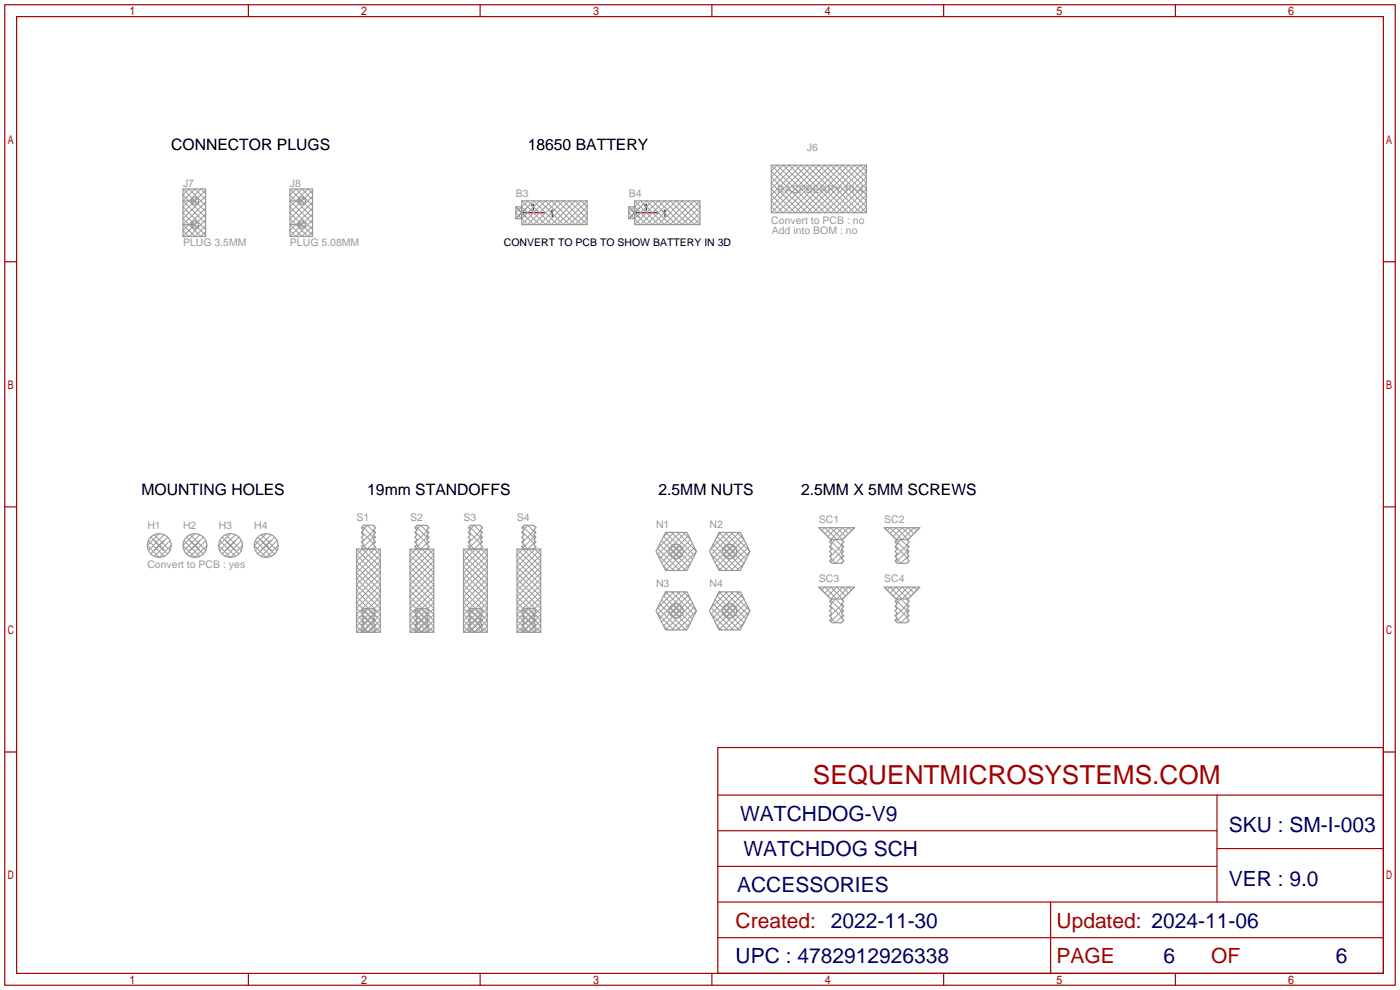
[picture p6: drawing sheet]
<svg xmlns="http://www.w3.org/2000/svg" width="299mm" height="212mm" viewBox="0 0 299 212" stroke-linecap="round" stroke-linejoin="round" font-family="sans-serif">
<g fill="none" stroke="#a10000" stroke-width=".25">
<path d="M1 1h297.2v209.6h-297.2zM3.6 3.6h292.1v204.4h-292.1zM53.1 1v2.6M102.6 1v2.6M152.1 1v2.6M201.7 1v2.6M251.2 1v2.6M1 55.9h2.6M295.7 55.9h2.5M1 108.3h2.6M295.7 108.3h2.5M153.4 159.8h142.3v48.2h-142.3z"/>
<path d="M1 160.7h2.6M153.4 169.9h142.3M153.4 177.5h106.7M260.1 169.9v22.9M295.7 160.7h2.5M153.4 185.2h106.7M153.4 192.8h142.3M224.5 192.8v15.2M260.1 181.4h35.6M53.1 208v2.6M102.6 208v2.6M152.1 208v2.6"/>
<path d="M153.4 200.4h142.3M201.7 208v2.6M251.2 208v2.6"/>
</g>
<g fill="none" stroke="#999" stroke-width=".21">
<path d="M164.8 36.6l1.3-1.3 10.2 10.2 8.9-8.9-1.3-1.3-10.2 10.2zM164.8 37.8l2.6-2.5 10.1 10.2 7.7-7.7-2.6-2.5-10.1 10.2zM164.8 39.1l3.9-3.8 10.1 10.2 6.4-6.4-3.8-3.8-10.2 10.2zM164.8 35.3l10.2 10.2 10.2-10.2M169.9 35.3l-5.1 5.1 5.1 5.1 10.2-10.2 5.1 5.1-5.1 5.1zM171.2 35.3l-6.4 6.4 3.9 3.8 10.1-10.2 6.4 6.4-3.8 3.8zM172.5 35.3l-7.7 7.6 2.6 2.6 10.1-10.2 7.7 7.6-2.6 2.6zM39.1 40.4l4.8 4.8M41 42.5l1.1 1.1M41 47.6l1.1 1.1M42 42.2l.3 .4M42 47.3l.3 .4"/>
<path d="M42.1 42.3l-1.1 1M42.1 47.4l-1.1 1M42.3 43.3l-.3 .3M42.3 48.3l-.3 .4M43.9 43.9l-3.5-3.5-1.3 1.3 4.8 4.8M43.9 42.7l-2.2-2.3-2.6 2.5 4.8 4.9M43.9 41.4l-1-1-3.8 3.8 4.8 4.8M43.9 40.6l-4.8 4.9 4.8 4.8M43.9 41.9l-4.8 4.8 3.8 3.8 1-1M43.9 43.2l-4.8 4.8 2.6 2.5 2.2-2.2M43.9 44.4l-4.8 4.9 1.3 1.2 3.5-3.5M43.9 45.7l-4.8 4.8"/>
<path d="M62 40.4l4.8 4.8M63.9 42.5l1 1.1M63.9 47.6l1 1.1M64.8 42.2l.4 .4M64.8 47.3l.4 .4M64.9 42.3l-1 1M64.9 47.4l-1 1M65.2 43.3l-.4 .3M65.2 48.3l-.4 .4M66.8 43.9l-3.6-3.5-1.2 1.3 4.8 4.8M66.8 42.7l-2.3-2.3-2.5 2.5 4.8 4.9M66.8 41.4l-1-1-3.8 3.8 4.8 4.8"/>
<path d="M66.8 40.6l-4.8 4.9 4.8 4.8M66.8 41.9l-4.8 4.8 3.8 3.8 1-1M66.8 43.2l-4.8 4.8 2.5 2.5 2.3-2.2M66.8 44.4l-4.8 4.9 1.2 1.2 3.6-3.5M66.8 45.7l-4.8 4.8M110.2 45.5l2.6-2.6 5.1 5.1 5-5.1 2.6 2.6-2.6 2.5-5-5.1-5.1 5.1zM110.2 46.7l3.8-3.8 5.1 5.1 5.1-5.1 1.3 1.3-3.8 3.8-5.1-5.1-5.1 5.1M111.5 42.9l5.1 5.1 5.1-5.1 3.8 3.8-1.3 1.3-5.1-5.1-5.1 5.1-3.8-3.8M111.5 44.2l3.8 3.8 5.1-5.1 5.1 5.1M125.5 42.9l-5.1 5.1-5.1-5.1-3.8 3.8M134.4 45.5l2.5-2.6 5.1 5.1 5.1-5.1 2.5 2.6-2.5 2.5-5.1-5.1-5.1 5.1zM134.4 46.7l3.8-3.8 5.1 5.1 5-5.1 1.3 1.3-3.8 3.8-5.1-5.1-5.1 5.1"/>
<path d="M135.6 42.9l5.1 5.1 5.1-5.1 3.8 3.8-1.3 1.3-5-5.1-5.1 5.1-3.8-3.8M135.6 44.2l3.8 3.8 5.1-5.1 5.1 5.1M149.6 42.9l-5.1 5.1-5.1-5.1-3.8 3.8M164.8 44.2l8.9-8.9 10.2 10.2 1.3-1.3-8.9-8.9-10.2 10.2zM164.8 45.5l10.2-10.2 10.2 10.2M31.7 115.5l3.4 3.4M32.2 114.8l3.6 3.6M33 114.3l3.4 3.3M34 114l-2.5 2.6 2.5 2.5 2.6-2.5M35.1 114.3l-3.4 3.3M35.8 114.8l-3.6 3.6M36.4 115.5l-3.4 3.4"/>
<path d="M39.3 115.5l3.4 3.4M39.9 114.8l3.6 3.6M40.6 114.3l3.4 3.3M41.7 114l-2.6 2.6 2.6 2.5 2.5-2.5M42.7 114.3l-3.4 3.3M43.5 114.8l-3.6 3.6M44 115.5l-3.4 3.4M47 115.5l3.3 3.4M47.5 114.8l3.6 3.6M48.2 114.3l3.4 3.3M49.3 114l-2.6 2.6 2.6 2.5 2.5-2.5M50.3 114.3l-3.3 3.3"/>
<path d="M51.1 114.8l-3.6 3.6M51.6 115.5l-3.4 3.4M54.6 115.5l3.3 3.4M55.1 114.8l3.6 3.6M55.9 114.3l3.3 3.3M56.9 114l-2.5 2.6 2.5 2.5 2.5-2.5M57.9 114.3l-3.3 3.3M58.7 114.8l-3.6 3.6M59.2 115.5l-3.3 3.4M76.2 118.6l1.3-1.3 3.8 3.9-5.1 5 5.1 5.1-3.8 3.8-1.3-1.2 5.1-5.1-5.1-5.1 5.1-5.1-1.3-1.3-3.8 3.9 5.1 5-5.1 5.1 3.8 3.8 1.3-1.2-5.1-5.1 5.1-5.1zM76.2 117.3l5.1 5.1-5.1 5.1 5.1 5.1-2.6 2.5-2.5-2.5 5.1-5.1-5.1-5.1 5.1-5.1M77.3 113.7l2.6 2.5"/>
<path d="M77.5 112.5l2.5 2.6M77.6 113.2l.9-.9 1.6 1.6M79.8 112.3l.5 .5M79.9 113.4l-2.6 2.6M80 114.6l-2.5 2.5M80.1 115.7l-1.6 1.6-.9-.8M80.3 116.8l-.5 .5M87.6 118.6l1.3-1.3 3.8 3.9-5.1 5 5.1 5.1-3.8 3.8-1.3-1.2 5.1-5.1-5.1-5.1 5.1-5.1-1.3-1.3-3.8 3.9 5.1 5-5.1 5.1 3.8 3.8 1.3-1.2-5.1-5.1 5.1-5.1zM87.6 117.3l5.1 5.1-5.1 5.1 5.1 5.1-2.5 2.5-2.6-2.5 5.1-5.1-5.1-5.1 5.1-5.1M88.8 113.7l2.5 2.5M88.9 112.5l2.5 2.6M89 113.2l.9-.9 1.7 1.6"/>
<path d="M91.2 112.3l.5 .5M91.3 113.4l-2.5 2.6M91.4 114.6l-2.5 2.5M91.6 115.7l-1.7 1.6-.9-.8M91.7 116.8l-.5 .5M99.1 117.3l5 5.1-5 5.1 5 5.1-2.5 2.5-2.5-2.5 5-5.1-5-5.1 5-5.1M100.2 113.7l2.5 2.5M100.3 117.3l-1.2 1.3 5 5.1-5 5.1 5 5.1-1.2 1.2-3.8-3.8 5-5.1-5-5 3.8-3.9 1.2 1.3-5 5.1 5 5.1-5 5.1 1.2 1.2 3.8-3.8-5-5.1 5-5zM100.3 112.5l2.6 2.6M100.5 113.2l.8-.9 1.7 1.6M102.6 112.3l.5 .5M102.7 113.4l-2.5 2.6"/>
<path d="M102.9 114.6l-2.6 2.5M103 115.7l-1.7 1.6-.8-.8M103.1 116.8l-.5 .5M110.5 117.3l5.1 5.1-5.1 5.1 5.1 5.1-2.6 2.5-2.5-2.5 5.1-5.1-5.1-5.1 5.1-5.1M111.6 113.7l2.6 2.5M111.8 117.3l-1.3 1.3 5.1 5.1-5.1 5.1 5.1 5.1-1.3 1.2-3.8-3.8 5.1-5.1-5.1-5 3.8-3.9 1.3 1.3-5.1 5.1 5.1 5.1-5.1 5.1 1.3 1.2 3.8-3.8-5.1-5.1 5.1-5zM111.8 112.5l2.5 2.6M111.9 113.2l.9-.9 1.6 1.6M114 112.3l.6 .5M114.2 113.4l-2.6 2.6M114.3 114.6l-2.5 2.5M114.4 115.7l-1.6 1.6-.9-.8"/>
<path d="M114.6 116.8l-.6 .5M140.5 118.4l3.5 3.5M140.5 117.2l4.8 4.7M141 116.3l5.6 5.6M141.4 115.5l5.8 5.7M141.8 114.6l5.8 5.8-1.6 1.5M142.2 113.8l5.8 5.7M142.7 113.8l-1 1M143 118.1l1.2 1.3M143.2 117.1l2.1 2.1M143.5 113.8l4.9 4.9M143.9 116.5l2 2-.7 .7"/>
<path d="M144 113.8l-3.5 3.5M144.2 116.4l-1.2 1.2M144.8 113.8l4 4.1-4 4M145.2 116.5l.7 .7M145.3 113.8l-4.8 4.7M145.3 116.6l-2.1 2M145.9 117.2l-2 2M146 113.8l1.6 1.5-5.8 5.8M146.6 113.8l-5.6 5.6M147.2 114.5l-5.8 5.7M148 116.2l-5.8 5.7M148.4 117l-4.9 4.9"/>
<path d="M151.9 118.4l3.5 3.5M152 117.2l4.7 4.7M152.4 116.3l5.6 5.6M152.8 115.5l5.8 5.7M153.2 114.6l5.8 5.8-1.5 1.5M153.7 113.8l5.7 5.7M154.2 113.8l-1 1M154.5 118.1l1.2 1.3M154.7 117.1l2 2.1M154.9 113.8l5 4.9M155.3 116.5l2 2-.7 .7M155.4 113.8l-3.5 3.5"/>
<path d="M155.7 116.4l-1.2 1.2M156.2 113.8l4.1 4.1-4.1 4M156.6 116.5l.7 .7M156.7 113.8l-4.7 4.7M156.7 116.6l-2 2M157.3 117.2l-2 2M157.5 113.8l1.5 1.5-5.8 5.8M158 113.8l-5.6 5.6M158.6 114.5l-5.8 5.7M159.4 116.2l-5.7 5.7M159.9 117l-5 4.9M175 112.8l2.5 2.5 2.6-2.5 1.3 1.2"/>
<path d="M175.6 113.4l.7-.6 2.5 2.5 2.6-2.5 .6 .6M176.9 114.7l1.9-1.9 1.9 1.9M177.4 116.7l2.6 2.6M177.5 115.6l2.6 2.5M177.7 116.2l.9-.9 1.6 1.7M179.8 115.3l.5 .5M180 116.5l-2.6 2.5M180.1 117.6l-2.6 2.5M180.2 118.7l-1.6 1.7-.9-.9M180.3 119.9l-.5 .5M182.6 112.8l-2.5 2.5-2.6-2.5-1.2 1.2M189 112.8l2.5 2.5 2.6-2.5 1.2 1.2"/>
<path d="M189.6 113.4l.6-.6 2.6 2.5 2.5-2.5 .7 .6M190.9 114.7l1.9-1.9 1.9 1.9M191.4 116.7l2.5 2.6M191.5 115.6l2.6 2.5M191.6 116.2l.9-.9 1.7 1.7M193.8 115.3l.5 .5M193.9 116.5l-2.5 2.5M194.1 117.6l-2.6 2.5M194.2 118.7l-1.7 1.7-.9-.9M194.3 119.9l-.5 .5M196.6 112.8l-2.5 2.5-2.6-2.5-1.3 1.2M76.2 135.1l5.1-5.1-5.1-5 5.1-5.1-2.6-2.6-2.5 2.6 5.1 5.1-5.1 5 5.1 5.1"/>
<path d="M77.3 131.4l2.6 2.6M77.5 130.3l2.5 2.5M77.6 130.9l.9-.9 1.6 1.7M79.8 130l.5 .6M79.9 131.2l-2.6 2.5M80 132.3l-2.5 2.6M80.1 133.5l-1.6 1.6-.9-.9M80.3 134.6l-.5 .5M87.6 135.1l5.1-5.1-5.1-5 5.1-5.1-2.5-2.6-2.6 2.6 5.1 5.1-5.1 5 5.1 5.1M88.8 131.4l2.5 2.6M88.9 130.3l2.5 2.5M89 130.9l.9-.9 1.7 1.7"/>
<path d="M91.2 130l.5 .6M91.3 131.2l-2.5 2.5M91.4 132.3l-2.5 2.6M91.6 133.5l-1.7 1.6-.9-.9M91.7 134.6l-.5 .5M99.1 135.1l5-5.1-5-5 5-5.1-2.5-2.6-2.5 2.6 5 5.1-5 5 5 5.1M100.2 131.4l2.5 2.6M100.3 130.3l2.6 2.5M100.5 130.9l.8-.9 1.7 1.7M102.6 130l.5 .6M102.7 131.2l-2.5 2.5M102.9 132.3l-2.6 2.6"/>
<path d="M103 133.5l-1.7 1.6-.8-.9M103.1 134.6l-.5 .5M110.5 135.1l5.1-5.1-5.1-5 5.1-5.1-2.6-2.6-2.5 2.6 5.1 5.1-5.1 5 5.1 5.1M111.6 131.4l2.6 2.6M111.8 130.3l2.5 2.5M111.9 130.9l.9-.9 1.6 1.7M114 130l.6 .6M114.2 131.2l-2.6 2.5M114.3 132.3l-2.5 2.6M114.4 133.5l-1.6 1.6-.9-.9M114.6 134.6l-.6 .5M140.5 131.1l3.5 3.5"/>
<path d="M140.5 129.9l4.8 4.7M141 129l5.6 5.6M141.4 128.2l5.8 5.7M141.7 120.9l1 1M141.7 133.6l1 1M141.8 127.3l5.8 5.8-1.6 1.5M142.2 126.5l5.8 5.7M142.7 126.5l-1 1M143 130.8l1.2 1.3M143.2 129.8l2.1 2.1M143.5 126.5l4.9 4.9M143.9 129.2l2 2"/>
<path d="M144 126.5l-3.5 3.5M144.2 129.1l-1.2 1.2M144.8 126.5l4 4.1-4 4M145.2 129.2l.7 .7M145.3 126.5l-4.8 4.7M145.3 129.3l-2.1 2M145.9 131.2l-.7 .7M145.9 129.9l-2 2M146 126.5l1.6 1.5-5.8 5.8M146.6 126.5l-5.6 5.6M147.2 127.2l-5.8 5.7M148 128.9l-5.8 5.7"/>
<path d="M148.4 129.7l-4.9 4.9M151.9 131.1l3.5 3.5M152 129.9l4.7 4.7M152.4 129l5.6 5.6M152.8 128.2l5.8 5.7M153.2 120.9l1 1M153.2 133.6l1 1M153.2 127.3l5.8 5.8-1.5 1.5M153.7 126.5l5.7 5.7M154.2 126.5l-1 1M154.5 130.8l1.2 1.3M154.7 129.8l2 2.1"/>
<path d="M154.9 126.5l5 4.9M155.3 129.2l2 2M155.4 126.5l-3.5 3.5M155.7 129.1l-1.2 1.2M156.2 126.5l4.1 4.1-4.1 4M156.6 129.2l.7 .7M156.7 126.5l-4.7 4.7M156.7 129.3l-2 2M157.3 131.2l-.7 .7M157.3 129.9l-2 2M157.5 126.5l1.5 1.5-5.8 5.8M158 126.5l-5.6 5.6"/>
<path d="M158.6 127.2l-5.8 5.7M159.4 128.9l-5.7 5.7M159.9 129.7l-5 4.9M175 125.5l2.5 2.5 2.6-2.5 1.3 1.2M175.6 126.1l.7-.6 2.5 2.5 2.6-2.5 .6 .6M176.9 127.4l1.9-1.9 1.9 1.9M177.4 129.4l2.6 2.6M177.5 128.3l2.6 2.5M177.7 128.9l.9-.9 1.6 1.7M179.8 128l.5 .5M180 129.2l-2.6 2.5M180.1 130.3l-2.6 2.5"/>
<path d="M180.2 131.4l-1.6 1.7-.9-.9M180.3 132.6l-.5 .5M182.6 125.5l-2.5 2.5-2.6-2.5-1.2 1.2M189 125.5l2.5 2.5 2.6-2.5 1.2 1.2M189.6 126.1l.6-.6 2.6 2.5 2.5-2.5 .7 .6M190.9 127.4l1.9-1.9 1.9 1.9M191.4 129.4l2.5 2.6M191.5 128.3l2.6 2.5M191.6 128.9l.9-.9 1.7 1.7M193.8 128l.5 .5M193.9 129.2l-2.5 2.5M194.1 130.3l-2.6 2.5"/>
<path d="M194.2 131.4l-1.7 1.7-.9-.9M194.3 132.6l-.5 .5M196.6 125.5l-2.5 2.5-2.6-2.5-1.3 1.2"/>
</g>
<g fill="none" stroke="#999" stroke-width=".25">
<path d="M164.8 35.3h20.4v10.2h-20.4zM39.1 40.4h4.8v10.1h-4.8zM39.1 42.9h2.6M39.1 48h2.6M62 40.4h4.8v10.1h-4.8zM62 42.9h2.5M62 48h2.5M110.2 44.2h1.3v2.5h-1.3zM111.5 42.9h14v5.1h-14zM134.4 44.2h1.2v2.5h-1.2zM135.6 42.9h14v5.1h-14zM76.2 117.3h5.1v17.8h-5.1z"/>
<path d="M77.2 112.8l.5-.5h2.1l.5 .5-.5 .5 .5 .5-.5 .5 .5 .5-.5 .5 .5 .5-.5 .5 .5 .5-.5 .5h-2.1l-.5-.5 .5-.5-.5-.5 .5-.5-.5-.5 .5-.5-.5-.5 .5-.5zM87.6 117.3h5.1v17.8h-5.1zM88.6 112.8l.6-.5h2l.5 .5-.5 .5 .5 .5-.5 .5 .5 .5-.5 .5 .5 .5-.5 .5 .5 .5-.5 .5h-2l-.6-.5 .6-.5-.6-.5 .6-.5-.6-.5 .6-.5-.6-.5 .6-.5zM99.1 117.3h5v17.8h-5zM100.1 112.8l.5-.5h2l.5 .5-.5 .5 .5 .5-.5 .5 .5 .5-.5 .5 .5 .5-.5 .5 .5 .5-.5 .5h-2l-.5-.5 .5-.5-.5-.5 .5-.5-.5-.5 .5-.5-.5-.5 .5-.5zM110.5 117.3h5.1v17.8h-5.1zM111.5 112.8l.5-.5h2l.6 .5-.6 .5 .6 .5-.6 .5 .6 .5-.6 .5 .6 .5-.6 .5 .6 .5-.6 .5h-2l-.5-.5 .5-.5-.5-.5 .5-.5-.5-.5 .5-.5-.5-.5 .5-.5zM142.2 113.8h4.6l2 4.1-2 4h-4.6l-2-4zM153.7 113.8h4.5l2.1 4.1-2.1 4h-4.5l-2.1-4zM177.3 115.8l.5-.5h2l.5 .5-.5 .5 .5 .5-.5 .5 .5 .6-.5 .5 .5 .5-.5 .5 .5 .5-.5 .5h-2l-.5-.5 .5-.5-.5-.5 .5-.5-.5-.5 .5-.6-.5-.5 .5-.5zM177.5 115.3l-2.5-2.5h7.6l-2.5 2.5M191.3 115.8l.5-.5h2l.5 .5-.5 .5 .5 .5-.5 .5 .5 .6-.5 .5 .5 .5-.5 .5 .5 .5-.5 .5h-2l-.5-.5 .5-.5-.5-.5 .5-.5-.5-.5 .5-.6-.5-.5 .5-.5z"/>
<path d="M191.5 115.3l-2.5-2.5h7.6l-2.5 2.5M77.2 130.6l.5-.6h2.1l.5 .6-.5 .5 .5 .5-.5 .5 .5 .5-.5 .5 .5 .5-.5 .5 .5 .5-.5 .5h-2.1l-.5-.5 .5-.5-.5-.5 .5-.5-.5-.5 .5-.5-.5-.5 .5-.5zM88.6 130.6l.6-.6h2l.5 .6-.5 .5 .5 .5-.5 .5 .5 .5-.5 .5 .5 .5-.5 .5 .5 .5-.5 .5h-2l-.6-.5 .6-.5-.6-.5 .6-.5-.6-.5 .6-.5-.6-.5 .6-.5zM100.1 130.6l.5-.6h2l.5 .6-.5 .5 .5 .5-.5 .5 .5 .5-.5 .5 .5 .5-.5 .5 .5 .5-.5 .5h-2l-.5-.5 .5-.5-.5-.5 .5-.5-.5-.5 .5-.5-.5-.5 .5-.5zM111.5 130.6l.5-.6h2l.6 .6-.6 .5 .6 .5-.6 .5 .6 .5-.6 .5 .6 .5-.6 .5 .6 .5-.6 .5h-2l-.5-.5 .5-.5-.5-.5 .5-.5-.5-.5 .5-.5-.5-.5 .5-.5zM142.2 126.5h4.6l2 4.1-2 4h-4.6l-2-4zM153.7 126.5h4.5l2.1 4.1-2.1 4h-4.5l-2.1-4zM177.3 128.5l.5-.5h2l.5 .5-.5 .5 .5 .5-.5 .5 .5 .6-.5 .5 .5 .5-.5 .5 .5 .5-.5 .5h-2l-.5-.5 .5-.5-.5-.5 .5-.5-.5-.5 .5-.6-.5-.5 .5-.5zM177.5 128l-2.5-2.5h7.6l-2.5 2.5M191.3 128.5l.5-.5h2l.5 .5-.5 .5 .5 .5-.5 .5 .5 .6-.5 .5 .5 .5-.5 .5 .5 .5-.5 .5h-2l-.5-.5 .5-.5-.5-.5 .5-.5-.5-.5 .5-.6-.5-.5 .5-.5zM191.5 128l-2.5-2.5h7.6l-2.5 2.5"/>
<circle cx="41.7" cy="48" r=".76"/>
<circle cx="41.7" cy="42.9" r=".76"/>
<circle cx="64.5" cy="48" r=".76"/>
<circle cx="64.5" cy="42.9" r=".76"/>
<circle cx="34" cy="116.6" r="2.54"/>
<circle cx="41.7" cy="116.6" r="2.54"/>
<circle cx="49.3" cy="116.6" r="2.54"/>
<circle cx="56.9" cy="116.6" r="2.54"/>
<circle cx="144.5" cy="117.9" r="1.52"/>
<circle cx="156" cy="117.9" r="1.52"/>
<circle cx="144.5" cy="130.6" r="1.52"/>
<circle cx="156" cy="130.6" r="1.52"/>
</g>
<path d="M111.5 45.5h5.1M135.6 45.5h5.1M34 116.6h.1M41.7 116.6h.1M49.3 116.6h.1M56.9 116.6h.1" fill="none" stroke="#870000" stroke-width=".25"/>
<path d="M110.5 44.4l2 2.1M112.5 44.4l-2 2.1M134.6 44.4l2.1 2.1M136.7 44.4l-2.1 2.1M33 115.6l2.1 2M35.1 115.6l-2.1 2M40.6 115.6l2.1 2M42.7 115.6l-2.1 2M48.3 115.6l2 2M50.3 115.6l-2 2M55.9 115.6l2 2M57.9 115.6l-2 2" fill="none" stroke="#3c3" stroke-width=".25"/>
<text font-size="5.6" fill="#a00000" x="173.7" y="167.5">SEQUENTMICROSYSTEMS.COM</text>
<g font-size="4.5" fill="#000080">
<text x="158.2" y="175.4">WATCHDOG-V9</text>
<text x="262.6" y="177.9">SKU : SM-I-003</text>
<text x="158.9" y="183">WATCHDOG SCH</text>
<text x="157.5" y="190.6">ACCESSORIES</text>
<text x="262.6" y="189.3">VER : 9.0</text>
<text x="157.2" y="205.9">UPC : 4782912926338</text>
<text x="248.7" y="205.9">6</text>
<text x="285.5" y="205.9">6</text>
</g>
<g font-size="4.5" fill="#a00000">
<text x="157.2" y="198.2">Created: 2022-11-30</text>
<text x="225.8" y="198.2">Updated: 2024-11-06</text>
<text x="225.8" y="205.9">PAGE</text>
<text x="258.8" y="205.9">OF</text>
</g>
<g font-size="3.4">
<text x="36.6" y="32.1">CONNECTOR PLUGS</text>
<text x="112.8" y="32.1">18650 BATTERY</text>
<text x="30.2" y="105.8">MOUNTING HOLES</text>
<text x="78.5" y="105.8">19mm STANDOFFS</text>
<text x="140.7" y="105.8">2.5MM NUTS</text>
<text x="171.2" y="105.8">2.5MM X 5MM SCREWS</text>
</g>
<g font-size="2.2" fill="#999">
<text x="172.5" y="32.3">J6</text>
<text x="39.1" y="39.9">J7</text>
<text x="62" y="39.9">J8</text>
<text x="166.1" y="41.2">RASPBERRY PI-4</text>
<text x="110.2" y="42">B3</text>
<text x="134.4" y="42">B4</text>
<text x="164.8" y="47.8">Convert to PCB : no</text>
<text x="39.1" y="52.6">PLUG 3.5MM</text>
<text x="62" y="52.6">PLUG 5.08MM</text>
<text x="165" y="50">Add into BOM : no</text>
<text x="31.5" y="113.2">H1</text>
<text x="39.1" y="113.2">H2</text>
<text x="46.7" y="113.2">H3</text>
<text x="54.4" y="113.2">H4</text>
<text x="76.2" y="111.3">S1</text>
<text x="87.6" y="111.3">S2</text>
<text x="99.1" y="111.3">S3</text>
<text x="110.5" y="111.3">S4</text>
<text x="140.2" y="112.8">N1</text>
<text x="151.6" y="112.8">N2</text>
<text x="175" y="111.8">SC1</text>
<text x="189" y="111.8">SC2</text>
<text x="31.5" y="121.5">Convert to PCB : yes</text>
<text x="140.2" y="125.5">N3</text>
<text x="151.6" y="125.5">N4</text>
<text x="175" y="124.5">SC3</text>
<text x="189" y="124.5">SC4</text>
</g>
<g font-size="2.2">
<text x="113.3" y="45">1</text>
<text x="117.3" y="46.3">1</text>
<text x="137.4" y="45">1</text>
<text x="141.5" y="46.3">1</text>
<text x="107.7" y="52.6">CONVERT TO PCB TO SHOW BATTERY IN 3D</text>
</g>
</svg>
